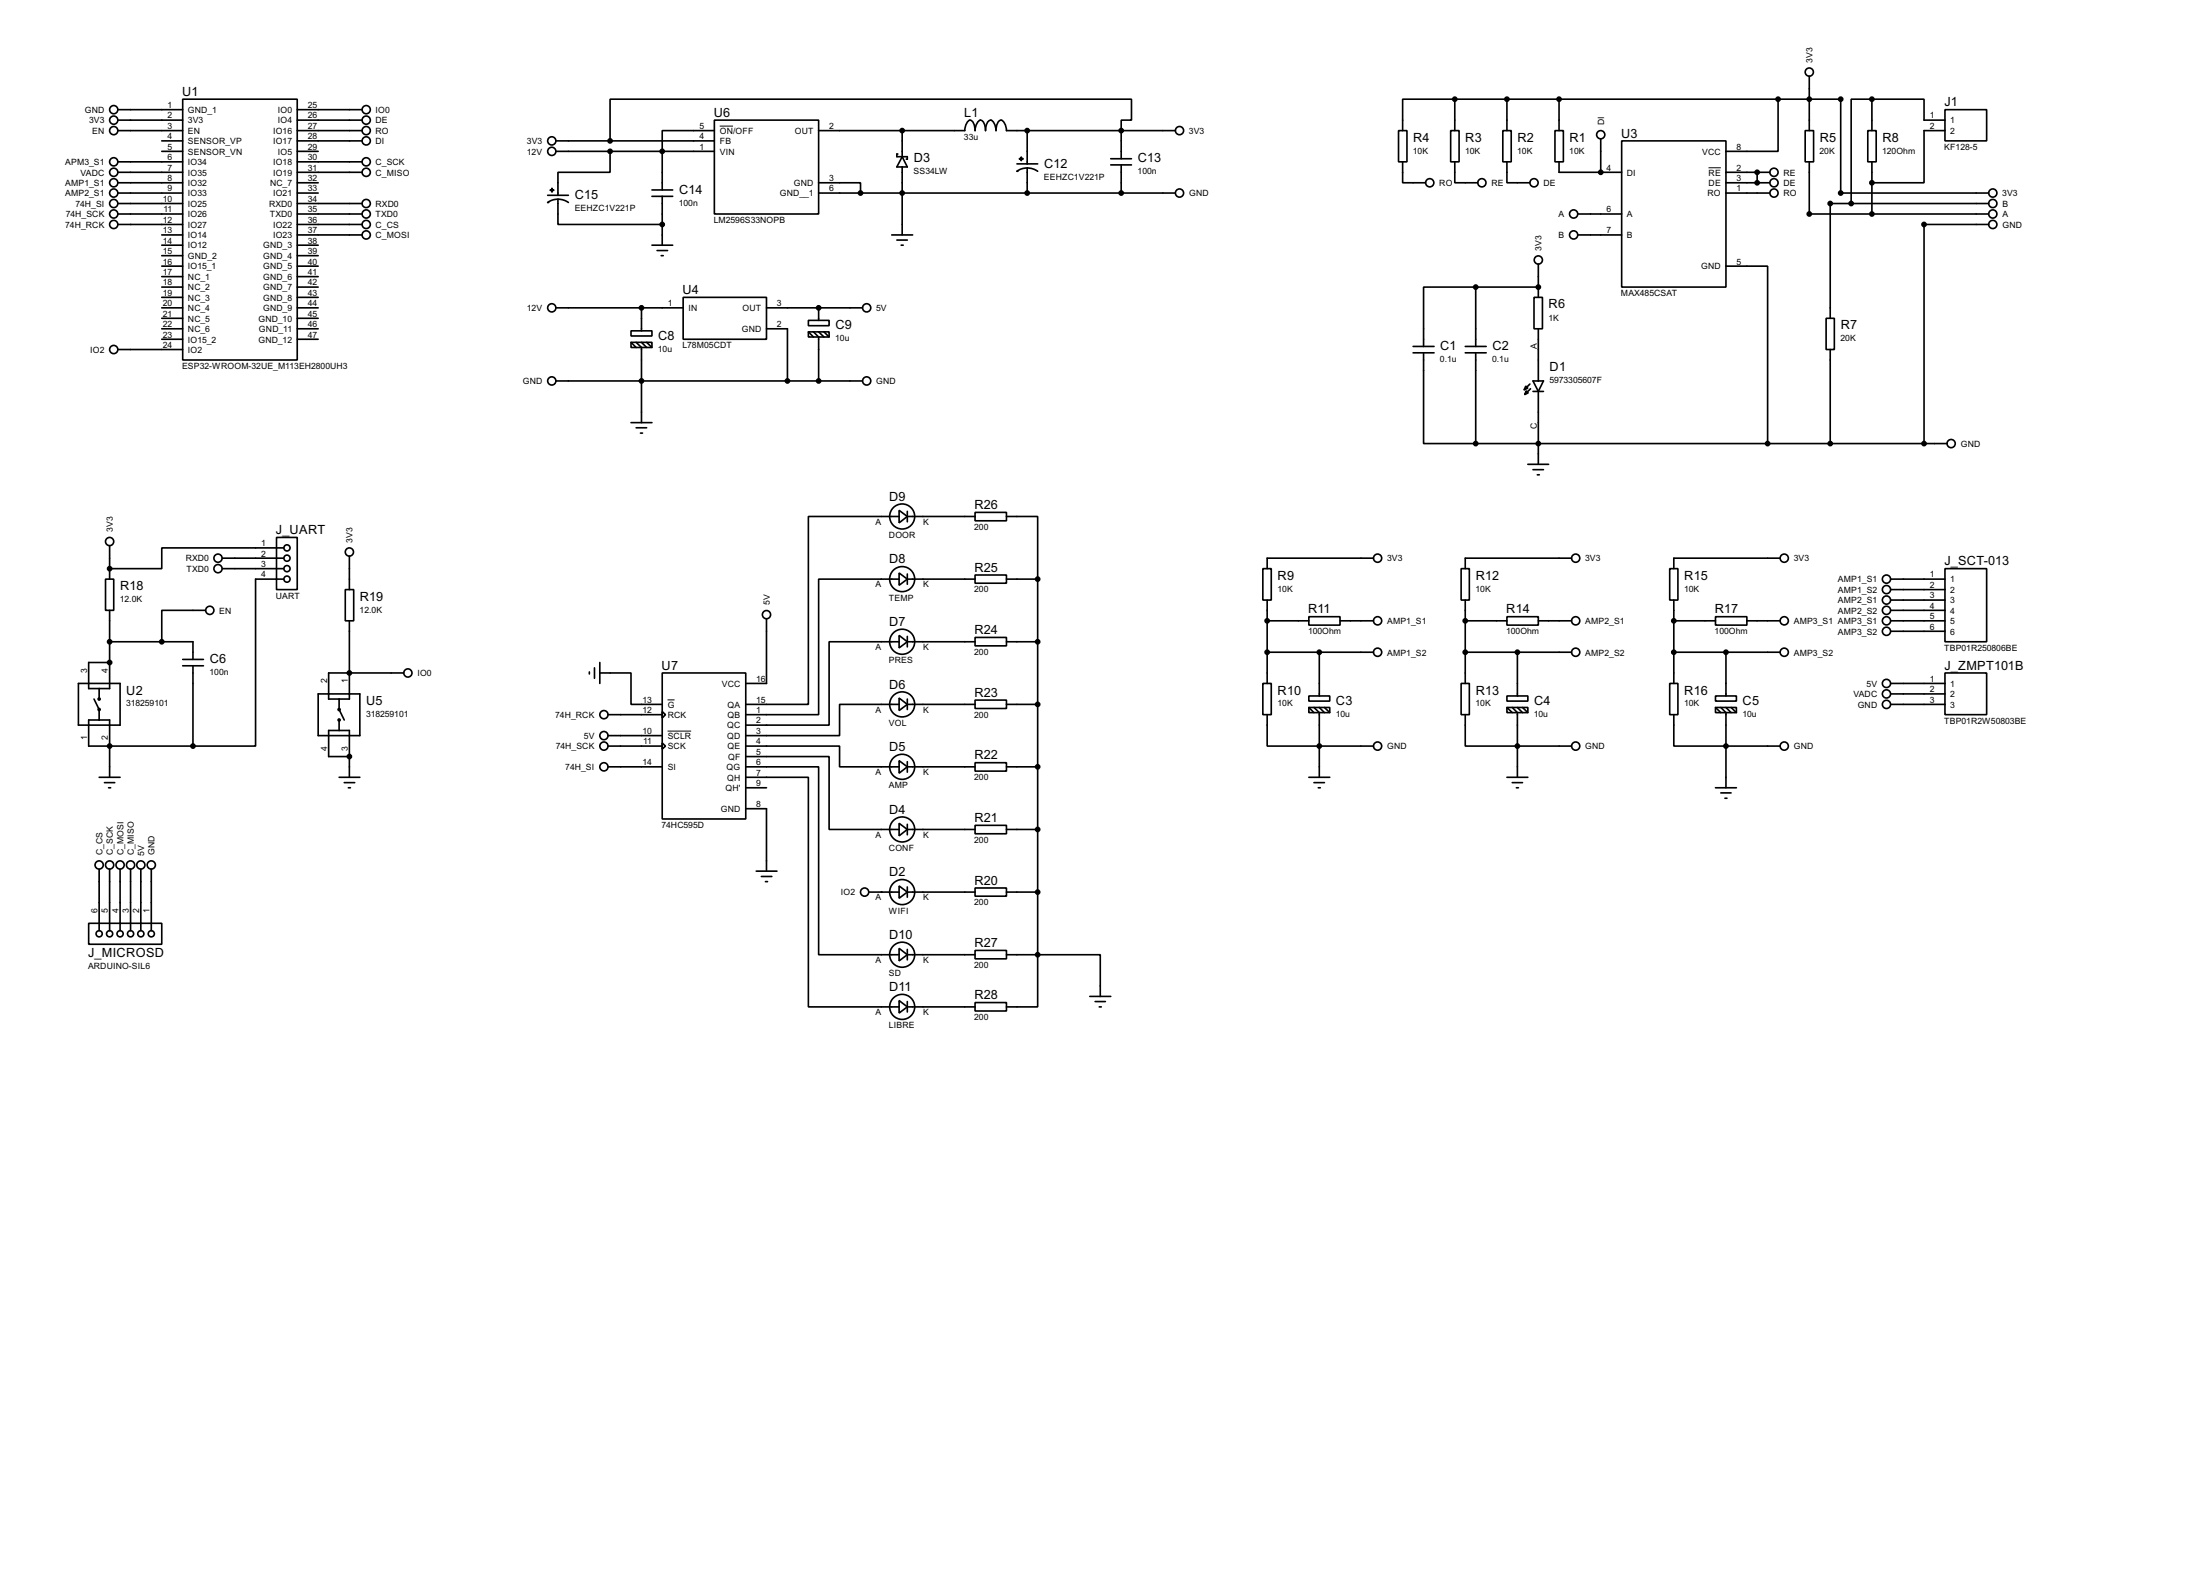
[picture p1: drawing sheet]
<svg xmlns="http://www.w3.org/2000/svg" width="536mm" height="383mm" viewBox="0 0 536 383" stroke-linecap="round" stroke-linejoin="round" font-family="sans-serif">
<g fill="none" stroke="#000" stroke-width=".4">
<path d="M440.7 18.6v13.2M28.8 29.3h15.7M28.8 26.7h15.7M28.8 31.8h15.7M28.8 39.4h15.7M39.4 34.3h5.1M39.4 36.9h5.1M44.5 24.2h27.9v63.5h-27.9zM72.4 29.3h15.8M72.4 26.7h15.8M72.4 34.3h15.8M72.4 31.8h15.8"/>
<path d="M72.4 39.4h15.8M72.4 36.9h5.1M135.4 34.3h38.6M135.4 36.9h38.6M148.6 36.9v5.1h-12.7v5.6M148.6 34.3v-10.1h127v5.1h-2.5v9.4M174 29.3h25.4v22.8h-25.4zM174 31.8h-12.7v14.5M199.4 31.8h35.6l.2-1.2a1.29 1.29 0 0 1 1.4-1.3 2.8 2.8 0 0 1 .9 2.5 2.7 2.7 0 0 1 1.3-2.5 2.31 2.31 0 0 1 1.3 2.5v-.6a2 2 0 0 1 1.3-1.9 2.68 2.68 0 0 1 1.2 2.5v-.6a2.03 2.03 0 0 1 1.3-1.9 2.61 2.61 0 0 1 1.3 2.5h41.1M218.7 37.5h-.2v.7h2.5v.6h-.2M219.8 31.8v6.4M219.8 38.2l1.2 2.5h-2.5z"/>
<path d="M247.7 39.9h5.1M248.3 38.6h.9v.2h-.9zM248.7 38.3l.1 .8zM250.2 31.8v8.1M270.6 38.7h5M340.7 31.8h2v7.6h-2zM341.7 39.4v5.1h5.6M353.4 31.8h2v7.6h-2zM354.4 24.2h-12.7v7.6M354.4 39.4v5.1h5.6M354.4 24.2h94v22.8h36M354.4 24.2v7.6"/>
<path d="M366.1 31.8h2v7.6h-2zM367.1 39.4v5.1h5.6M367.1 24.2v7.6M378.8 31.8h2v7.6h-2zM379.8 24.2v7.6M379.8 39.4v2.6h15.2M389.9 33.8v8.2M395 34.3h25.4v35.6h-25.4zM433.1 24.2v12.7h-12.7M439.7 31.8h2.1v7.6h-2.1zM440.7 39.4v12.7h43.7M455 31.8h2v7.6h-2z"/>
<path d="M456 24.2h12.7v5.1h5.1M456 24.2h-5.1v25.4M456 24.2v7.6M456 39.4v12.7M473.8 26.7h10.1v7.6h-10.1zM473.8 31.8h-5.1v12.7h-12.7M28.8 47h15.7M28.8 49.6h15.7M28.8 52.1h15.7M28.8 54.7h15.7M28.8 42h15.7M28.8 44.5h15.7"/>
<path d="M39.4 57.2h5.1M39.4 59.7h5.1M72.4 47h5.1M72.4 49.6h15.8M72.4 52.1h15.8M72.4 54.7h15.8M72.4 57.2h15.8M72.4 42h15.8M72.4 44.5h5.1M72.4 59.7h5.1M133.4 49.3a4.4 4.4 0 0 1 5.1 0M133.4 47.6h5.1"/>
<path d="M134 46.3l.9 .1zM134.4 45.9l.1 .9zM135.9 48.6v6.1h25.4M158.8 59.7h5.1M158.8 47.8h5.1M158.8 46.3h5.1M161.3 47.8v11.9M199.4 44.5h10.2v2.5M199.4 47h86.9M217.2 57.2h5.1M218.5 58.5h2.5M219.5 59.7h.5"/>
<path d="M219.8 40.7v16.5M250.2 40.9l1.1 .1 1.5 .7M250.2 40.9l-1.1 .1-1.4 .7M250.2 40.9v6.1M270.6 40.2h5M273.1 40.2v6.8M384.4 52.1h10.6M384.4 57.2h10.6M420.4 47h10.7M420.4 42h10.7M420.4 44.5h10.7M428 42v2.5"/>
<path d="M484.4 49.6h-38.6v27.9M484.4 54.7h-15.7v53.3M39.4 69.9h5.1M39.4 75h5.1M39.4 62.3h5.1M39.4 64.8h5.1M39.4 67.4h5.1M39.4 72.4h5.1M39.4 77.5h5.1M72.4 69.9h5.1M72.4 75h5.1M72.4 62.3h5.1"/>
<path d="M72.4 64.8h5.1M72.4 67.4h5.1M72.4 72.4h5.1M72.4 77.5h5.1M135.4 75h31M156.3 75v5.6M160.1 61h2.5M161.1 62.3h.5M166.4 72.4h20.3v10.2h-20.3zM186.7 75h23.4M196.9 78h5.1v1.3h-5.1zM199.4 75v3"/>
<path d="M359.5 69.9h-12.7v14.5M359.5 69.9v14.5M359.5 69.9h15.2M373.7 72.4h2v7.7h-2zM374.7 64.3v8.1M420.4 64.8h10.2v43.2M444.8 77.5h2v7.6h-2zM28.8 85.1h15.7M39.4 80.1h5.1M39.4 82.6h5.1M72.4 80.1h5.1M72.4 82.6h5.1"/>
<path d="M135.4 92.8h74.7M153.7 80.6h5.1v1.2h-5.1zM153.7 83.4h5.1v1.2h-5.1zM153.7 83.4l1.3 1.2M155 83.4l1.3 1.2v18.3M156.3 83.4l1.2 1.2M157.5 83.4l1.3 1.2M186.7 80.1h5.1v12.7M196.9 80.8h5.1v1.3h-5.1zM196.9 80.8l1.3 1.3M198.2 80.8l1.2 1.3v10.7M199.4 80.8l1.3 1.3"/>
<path d="M200.7 80.8l1.3 1.3M344.2 85.9h5.1M344.2 84.4h5.1M346.8 85.9v22.1h12.7M356.9 85.9h5.1M356.9 84.4h5.1M359.5 85.9v22.1M371.7 94l.5 .5-.9 .4zM371.8 95.2l.5 .5-.9 .4zM372.7 93.5l-1.4 1.4M372.8 94.7l-1.4 1.4M373.4 92.8h2.6l-1.3 2.5z"/>
<path d="M373.4 95.3h2.6M374.7 80.1v12.7M374.7 95.3v17.8M445.8 85.1v22.9M153.7 102.9h5.1M155 104.2h2.5M156 105.5h.5M359.5 108h114.8M372.2 113.1h5M373.4 114.4h2.6M374.5 115.6h.5M26.7 132.9v8.1"/>
<path d="M54.2 135.9h14.9M54.2 138.5h14.9M67.4 130.9h5v12.7h-5zM69.1 133.4h-29.7v5.1h-12.7M85.1 135.4v8.2M219 139.5l2 1.5-2 1.5zM219 124.3l2 1.5-2 1.5zM219 125.8h-22.1v45.7h-15.2M221 125.8h16.5M221 124.5v2.6M221 139.8v2.5M237.5 124.8h7.7v2h-7.7z"/>
<path d="M245.2 125.8h7.6v15.2M307.6 138.5h2.1v7.6h-2.1zM334.6 135.9h-25.9v2.6M355.9 138.5h2v7.6h-2zM382.8 135.9h-25.9v2.6M406.7 138.5h2v7.6h-2zM433.6 135.9h-25.9v2.6M473.8 138.5h10.1v17.8h-10.1zM25.7 141h2v7.6h-2zM26.7 148.6v19.1h-5.1v-6.4h5.1M26.7 156.3h20.3v4.3M50.1 148.6h-10.7v7.7"/>
<path d="M69.1 141h-6.8v40.7h-15.3M84.1 143.6h2.1v7.6h-2.1zM85.1 151.2v19h-5v-6.3h18.3M186.7 150.7v15.7h-5M219 154.7l2 1.6-2 1.5zM219 141h-19.6v33h-17.7M219 156.3h-17v20.3h-20.3M221 141h16.5M221 156.3h16.5M221 155v2.5M237.5 155.2h7.7v2.1h-7.7zM237.5 140h7.7v2h-7.7z"/>
<path d="M245.2 141h7.6M245.2 156.3h7.6M252.8 141v91.5M308.7 151.2h10.1M308.7 146.1v20.3M308.7 158.8h25.9M318.8 150.2h7.6v2h-7.6zM321.4 158.8v10.7M326.4 151.2h8.2M356.9 151.2h10.2M356.9 158.8h25.9M356.9 146.1v20.3"/>
<path d="M367.1 150.2h7.6v2h-7.6zM369.6 158.8v10.7M374.7 151.2h8.1M407.7 151.2h10.2M407.7 158.8h25.9M407.7 146.1v20.3M417.9 150.2h7.6v2h-7.6zM420.4 158.8v10.7M425.5 151.2h8.1M460.6 151.2h13.2M460.6 141h13.2M460.6 143.6h13.2"/>
<path d="M460.6 146.1h13.2M460.6 148.6h13.2M460.6 153.7h13.2M19.1 166.4h10.2v10.2h-10.2zM22.9 170.2l1.3 2.6v2.5M24.2 167.7v2.5M44.5 160.6h5.1M44.5 162.1h5.1M47 162.1v19.6M77.5 169h10.2v10.1h-10.2zM82.6 170.2v2.6l1.3 2.5M82.6 175.3v2.6"/>
<path d="M143.6 163.6v.5M144.8 162.6v2.6M146.1 163.9h7.6v7.6h7.6M146.1 161.3v5.1M148.1 174h13.2M148.1 179.1h13.2M161.3 163.9h20.4v35.5h-20.4zM161.3 173.3l.8 .7-.8 .8zM219 170l2 1.5-2 1.5zM219 171.5h-14.5v7.6h-22.8M221 171.5h16.5M221 170.2v2.6"/>
<path d="M237.5 170.5h7.7v2h-7.7zM245.2 171.5h7.6M307.6 166.4h2.1v7.6h-2.1zM308.7 174v7.7h25.9M318.8 169.5h5.1v1.2h-5.1zM318.8 172.3h5.1v1.2h-5.1zM318.8 172.3l1.3 1.2M320.1 172.3l1.3 1.2v15.8M321.4 172.3l1.2 1.2M322.6 172.3l1.3 1.2M355.9 166.4h2v7.6h-2zM356.9 174v7.7h25.9"/>
<path d="M367.1 169.5h5.1v1.2h-5.1zM367.1 172.3h5.1v1.2h-5.1zM367.1 172.3l1.3 1.2M368.4 172.3l1.2 1.2v15.8M369.6 172.3l1.3 1.2M370.9 172.3l1.3 1.2M406.7 166.4h2v7.6h-2zM407.7 174v7.7h25.9M417.9 169.5h5.1v1.2h-5.1zM417.9 172.3h5.1v1.2h-5.1zM417.9 172.3l1.3 1.2M419.2 172.3l1.2 1.2v18.3"/>
<path d="M420.4 172.3l1.3 1.2M421.7 172.3l1.3 1.2M460.6 166.4h13.2M460.6 169h13.2M460.6 171.5h13.2M473.8 163.9h10.1v10.1h-10.1zM24.2 189.3h5.1M25.5 190.6h2.5M26.5 191.8h.5M47 181.7h-25.4v-6.4h5.1v14M82.6 189.3h5.1M83.9 190.6h2.5"/>
<path d="M84.9 191.8h.5M85.1 184.2h-5v-6.3h5v11.4M148.1 181.7h13.2M148.1 186.7h13.2M161.3 180.9l.8 .8-.8 .7zM181.7 181.7h22.8v5h14.5M181.7 184.2h20.3v17.8h17M181.7 186.7h17.7v45.8h19.6M181.7 189.3h15.2v55.9h22.1M181.7 196.9h5v15.2M181.7 191.8h5M219 185.2l2 1.5-2 1.6z"/>
<path d="M221 186.7h16.5M221 185.5v2.5M237.5 185.7h7.7v2.1h-7.7zM245.2 186.7h7.6M318.8 189.3h5.1M320.1 190.6h2.5M321.1 191.8h.5M367.1 189.3h5.1M368.4 190.6h2.5M369.4 191.8h.5M417.9 191.8h5.1M419.2 193.1h2.5"/>
<path d="M420.2 194.4h.5M24.2 211.6v15M26.7 211.6v15M29.3 211.6v15M31.8 211.6v15M34.3 211.6v15M36.9 211.6v15M184.2 212.1h5.1M185.5 213.4h2.5M186.5 214.7h.5M211.6 217.2h7.4M219 215.7l2 1.5-2 1.5z"/>
<path d="M219 200.5l2 1.5-2 1.5zM221 217.2h16.5M221 202h16.5M221 200.7v2.6M221 216v2.5M237.5 216.2h7.7v2h-7.7zM237.5 201h7.7v2h-7.7zM245.2 217.2h7.6M245.2 202h7.6M21.6 224.8h17.8v5.1h-17.8zM219 230.9l2 1.6-2 1.5zM221 232.5h16.5"/>
<path d="M221 231.2v2.5M237.5 231.4h7.7v2.1h-7.7zM245.2 232.5h7.6M252.8 232.5v12.7h-7.6M252.8 232.5h15.2v10.1M219 243.6l2 1.6-2 1.5zM221 245.2h16.5M221 243.9v2.5M237.5 244.1h7.7v2.1h-7.7zM265.5 242.6h5.1M266.8 243.9h2.5M267.8 245.2h.5"/>
<circle cx="440.7" cy="17.6" r="1"/>
<circle cx="27.7" cy="29.3" r="1"/>
<circle cx="27.7" cy="31.8" r="1"/>
<circle cx="27.7" cy="39.4" r="1"/>
<circle cx="27.7" cy="26.7" r="1"/>
<circle cx="89.2" cy="34.3" r="1"/>
<circle cx="89.2" cy="39.4" r="1"/>
<circle cx="89.2" cy="26.7" r="1"/>
<circle cx="89.2" cy="31.8" r="1"/>
<circle cx="89.2" cy="29.3" r="1"/>
<circle cx="134.4" cy="36.9" r="1"/>
<circle cx="134.4" cy="34.3" r="1"/>
<circle cx="287.3" cy="31.8" r="1"/>
<circle cx="389.9" cy="32.8" r="1"/>
<circle cx="27.7" cy="42" r="1"/>
<circle cx="27.7" cy="47" r="1"/>
<circle cx="27.7" cy="49.6" r="1"/>
<circle cx="27.7" cy="44.5" r="1"/>
<circle cx="27.7" cy="54.7" r="1"/>
<circle cx="27.7" cy="52.1" r="1"/>
<circle cx="89.2" cy="49.6" r="1"/>
<circle cx="89.2" cy="42" r="1"/>
<circle cx="89.2" cy="52.1" r="1"/>
<circle cx="89.2" cy="54.7" r="1"/>
<circle cx="89.2" cy="57.2" r="1"/>
<circle cx="287.3" cy="47" r="1"/>
<circle cx="348.2" cy="44.5" r="1"/>
<circle cx="360.9" cy="44.5" r="1"/>
<circle cx="373.6" cy="44.5" r="1"/>
<circle cx="383.3" cy="52.1" r="1"/>
<circle cx="383.3" cy="57.2" r="1"/>
<circle cx="432.1" cy="42" r="1"/>
<circle cx="432.1" cy="44.5" r="1"/>
<circle cx="432.1" cy="47" r="1"/>
<circle cx="485.4" cy="49.6" r="1"/>
<circle cx="485.4" cy="47" r="1"/>
<circle cx="485.4" cy="54.7" r="1"/>
<circle cx="485.4" cy="52.1" r="1"/>
<circle cx="134.4" cy="75" r="1"/>
<circle cx="211.1" cy="75" r="1"/>
<circle cx="374.7" cy="63.3" r="1"/>
<circle cx="27.7" cy="85.1" r="1"/>
<circle cx="134.4" cy="92.8" r="1"/>
<circle cx="211.1" cy="92.8" r="1"/>
<circle cx="475.2" cy="108" r="1"/>
<circle cx="26.7" cy="131.9" r="1"/>
<circle cx="53.1" cy="138.5" r="1"/>
<circle cx="53.1" cy="135.9" r="1"/>
<circle cx="69.9" cy="138.5" r=".75"/>
<circle cx="69.9" cy="133.4" r=".75"/>
<circle cx="69.9" cy="135.9" r=".75"/>
<circle cx="85.1" cy="134.4" r="1"/>
<circle cx="219.7" cy="125.8" r="3.1"/>
<circle cx="335.5" cy="135.9" r="1"/>
<circle cx="383.8" cy="135.9" r="1"/>
<circle cx="434.6" cy="135.9" r="1"/>
<circle cx="51.1" cy="148.6" r="1"/>
<circle cx="69.9" cy="141" r=".75"/>
<circle cx="186.7" cy="149.7" r="1"/>
<circle cx="219.7" cy="156.3" r="3.1"/>
<circle cx="219.7" cy="141" r="3.1"/>
<circle cx="335.5" cy="158.8" r="1"/>
<circle cx="335.5" cy="151.2" r="1"/>
<circle cx="383.8" cy="158.8" r="1"/>
<circle cx="383.8" cy="151.2" r="1"/>
<circle cx="434.6" cy="158.8" r="1"/>
<circle cx="434.6" cy="151.2" r="1"/>
<circle cx="459.5" cy="146.1" r="1"/>
<circle cx="459.5" cy="148.6" r="1"/>
<circle cx="459.5" cy="151.2" r="1"/>
<circle cx="459.5" cy="143.6" r="1"/>
<circle cx="459.5" cy="153.7" r="1"/>
<circle cx="459.5" cy="141" r="1"/>
<circle cx="24.2" cy="172.8" r=".25"/>
<circle cx="24.2" cy="170.2" r=".25"/>
<circle cx="82.6" cy="175.3" r=".25"/>
<circle cx="82.6" cy="172.8" r=".25"/>
<circle cx="99.3" cy="163.9" r="1"/>
<circle cx="147.1" cy="174" r="1"/>
<circle cx="147.1" cy="179.1" r="1"/>
<circle cx="219.7" cy="171.5" r="3.1"/>
<circle cx="459.5" cy="171.5" r="1"/>
<circle cx="459.5" cy="169" r="1"/>
<circle cx="459.5" cy="166.4" r="1"/>
<circle cx="147.1" cy="186.7" r="1"/>
<circle cx="147.1" cy="181.7" r="1"/>
<circle cx="219.7" cy="186.7" r="3.1"/>
<circle cx="335.5" cy="181.7" r="1"/>
<circle cx="383.8" cy="181.7" r="1"/>
<circle cx="434.6" cy="181.7" r="1"/>
<circle cx="24.1" cy="210.6" r="1"/>
<circle cx="26.7" cy="210.6" r="1"/>
<circle cx="29.2" cy="210.6" r="1"/>
<circle cx="31.8" cy="210.6" r="1"/>
<circle cx="34.3" cy="210.6" r="1"/>
<circle cx="36.8" cy="210.6" r="1"/>
<circle cx="210.6" cy="217.2" r="1"/>
<circle cx="219.7" cy="217.2" r="3.1"/>
<circle cx="219.7" cy="202" r="3.1"/>
<circle cx="24.1" cy="227.4" r=".75"/>
<circle cx="26.7" cy="227.4" r=".75"/>
<circle cx="29.2" cy="227.4" r=".75"/>
<circle cx="31.8" cy="227.4" r=".75"/>
<circle cx="34.3" cy="227.4" r=".75"/>
<circle cx="36.8" cy="227.4" r=".75"/>
<circle cx="219.7" cy="232.5" r="3.1"/>
<circle cx="219.7" cy="245.2" r="3.1"/>
</g>
<g fill="#000">
<circle cx="133.4" cy="49.3" r=".2"/>
<circle cx="247.7" cy="41.7" r=".2"/>
<circle cx="389.9" cy="42" r=".2"/>
<circle cx="428" cy="42" r=".2"/>
<circle cx="428" cy="44.5" r=".2"/>
<circle cx="199.4" cy="75" r=".2"/>
<circle cx="374.7" cy="69.9" r=".2"/>
<circle cx="26.7" cy="138.5" r=".2"/>
<circle cx="26.7" cy="161.3" r=".2"/>
<circle cx="85.1" cy="163.9" r=".2"/>
<circle cx="26.7" cy="181.7" r=".2"/>
<circle cx="85.1" cy="184.2" r=".2"/>
<circle cx="214.7" cy="217.2" r=".2"/>
</g>
<g fill="#000" stroke="#000" stroke-width=".4">
<circle cx="148.6" cy="34.3" r=".5"/>
<circle cx="148.6" cy="36.9" r=".5"/>
<circle cx="161.3" cy="36.9" r=".5"/>
<circle cx="219.7" cy="31.8" r=".5"/>
<circle cx="250.2" cy="31.8" r=".5"/>
<circle cx="273.1" cy="31.8" r=".5"/>
<circle cx="354.3" cy="24.2" r=".5"/>
<circle cx="367" cy="24.2" r=".5"/>
<circle cx="379.7" cy="24.2" r=".5"/>
<circle cx="433.1" cy="24.2" r=".5"/>
<circle cx="440.7" cy="24.2" r=".5"/>
<circle cx="448.3" cy="24.2" r=".5"/>
<circle cx="455.9" cy="24.2" r=".5"/>
<circle cx="161.3" cy="54.7" r=".5"/>
<circle cx="209.6" cy="47" r=".5"/>
<circle cx="219.7" cy="47" r=".5"/>
<circle cx="250.2" cy="47" r=".5"/>
<circle cx="273.1" cy="47" r=".5"/>
<circle cx="389.9" cy="42" r=".5"/>
<circle cx="428" cy="44.5" r=".5"/>
<circle cx="428" cy="42" r=".5"/>
<circle cx="440.7" cy="52.1" r=".5"/>
<circle cx="445.8" cy="49.6" r=".5"/>
<circle cx="448.3" cy="47" r=".5"/>
<circle cx="450.9" cy="49.6" r=".5"/>
<circle cx="455.9" cy="52.1" r=".5"/>
<circle cx="455.9" cy="44.5" r=".5"/>
<circle cx="468.6" cy="54.7" r=".5"/>
<circle cx="156.2" cy="75" r=".5"/>
<circle cx="199.4" cy="75" r=".5"/>
<circle cx="359.4" cy="69.9" r=".5"/>
<circle cx="374.7" cy="69.9" r=".5"/>
<circle cx="156.2" cy="92.8" r=".5"/>
<circle cx="191.8" cy="92.8" r=".5"/>
<circle cx="199.4" cy="92.8" r=".5"/>
<circle cx="359.4" cy="108" r=".5"/>
<circle cx="374.7" cy="108" r=".5"/>
<circle cx="430.5" cy="108" r=".5"/>
<circle cx="445.8" cy="108" r=".5"/>
<circle cx="468.6" cy="108" r=".5"/>
<circle cx="26.7" cy="138.5" r=".5"/>
<circle cx="26.7" cy="156.3" r=".5"/>
<circle cx="39.4" cy="156.3" r=".5"/>
<circle cx="252.7" cy="141" r=".5"/>
<circle cx="252.7" cy="156.3" r=".5"/>
<circle cx="308.6" cy="158.8" r=".5"/>
<circle cx="308.6" cy="151.2" r=".5"/>
<circle cx="321.3" cy="158.8" r=".5"/>
<circle cx="356.9" cy="158.8" r=".5"/>
<circle cx="356.9" cy="151.2" r=".5"/>
<circle cx="369.6" cy="158.8" r=".5"/>
<circle cx="407.7" cy="158.8" r=".5"/>
<circle cx="407.7" cy="151.2" r=".5"/>
<circle cx="420.4" cy="158.8" r=".5"/>
<circle cx="26.7" cy="161.3" r=".5"/>
<circle cx="85.1" cy="163.9" r=".5"/>
<circle cx="252.7" cy="171.5" r=".5"/>
<circle cx="26.7" cy="181.7" r=".5"/>
<circle cx="47" cy="181.7" r=".5"/>
<circle cx="85.1" cy="184.2" r=".5"/>
<circle cx="252.7" cy="186.7" r=".5"/>
<circle cx="321.3" cy="181.7" r=".5"/>
<circle cx="369.6" cy="181.7" r=".5"/>
<circle cx="420.4" cy="181.7" r=".5"/>
<circle cx="252.7" cy="217.2" r=".5"/>
<circle cx="252.7" cy="202" r=".5"/>
<circle cx="252.7" cy="232.5" r=".5"/>
</g>
<path d="M175.3 30.7h3.3M416.2 40.9h3M162.6 170.4h1.7M162.6 178h5.8" fill="none" stroke="#000" stroke-width=".24"/>
<g font-size="3.5">
<text x="44.4" y="23.3">U1</text>
<text x="173.9" y="28.5">U6</text>
<text x="234.9" y="28.5">L1</text>
<text x="473.6" y="25.9">J1</text>
<text x="344.2" y="34.5">R4</text>
<text x="356.9" y="34.5">R3</text>
<text x="369.6" y="34.5">R2</text>
<text x="382.3" y="34.5">R1</text>
<text x="394.9" y="33.5">U3</text>
<text x="443.3" y="34.5">R5</text>
<text x="458.5" y="34.5">R8</text>
<text x="222.6" y="39.5">D3</text>
<text x="254.3" y="40.9">C12</text>
<text x="277.2" y="39.5">C13</text>
<text x="165.4" y="47.2">C14</text>
<text x="140" y="48.6">C15</text>
<text x="166.3" y="71.6">U4</text>
<text x="377.2" y="75.1">R6</text>
<text x="160.3" y="82.8">C8</text>
<text x="203.5" y="80.2">C9</text>
<text x="448.4" y="80.2">R7</text>
<text x="350.8" y="85.3">C1</text>
<text x="363.5" y="85.3">C2</text>
<text x="377.5" y="90.3">D1</text>
<text x="216.6" y="121.9">D9</text>
<text x="237.4" y="124">R26</text>
<text x="67.2" y="130.1">J_UART</text>
<text x="216.6" y="137.2">D8</text>
<text x="473.6" y="137.6">J_SCT-013</text>
<text x="29.3" y="143.7">R18</text>
<text x="237.4" y="139.2">R25</text>
<text x="311.2" y="141.1">R9</text>
<text x="359.5" y="141.1">R12</text>
<text x="410.3" y="141.1">R15</text>
<text x="87.7" y="146.3">R19</text>
<text x="318.7" y="149.4">R11</text>
<text x="366.9" y="149.4">R14</text>
<text x="417.7" y="149.4">R17</text>
<text x="216.6" y="152.4">D7</text>
<text x="237.4" y="154.4">R24</text>
<text x="51.1" y="161.5">C6</text>
<text x="161.2" y="163">U7</text>
<text x="216.6" y="167.7">D6</text>
<text x="473.6" y="163">J_ZMPT101B</text>
<text x="30.8" y="169.1">U2</text>
<text x="89.2" y="171.7">U5</text>
<text x="237.4" y="169.7">R23</text>
<text x="311.2" y="169.1">R10</text>
<text x="325.4" y="171.7">C3</text>
<text x="359.5" y="169.1">R13</text>
<text x="373.7" y="171.7">C4</text>
<text x="410.3" y="169.1">R16</text>
<text x="424.5" y="171.7">C5</text>
<text x="216.6" y="182.9">D5</text>
<text x="237.4" y="184.9">R22</text>
<text x="216.6" y="198.1">D4</text>
<text x="237.4" y="200.2">R21</text>
<text x="216.6" y="213.4">D2</text>
<text x="237.4" y="215.4">R20</text>
<text x="21.5" y="233">J_MICROSD</text>
<text x="216.6" y="228.6">D10</text>
<text x="237.4" y="230.6">R27</text>
<text x="216.6" y="241.3">D11</text>
<text x="237.4" y="243.3">R28</text>
</g>
<g font-size="2.4">
<text x="441.5" y="15.3" transform="rotate(-90 441.5 15.3)">3V3</text>
<text x="20.7" y="27.5">GND</text>
<text x="40.8" y="26.3">1</text>
<text x="40.8" y="28.9">2</text>
<text x="45.8" y="27.5">GND_1</text>
<text x="67.7" y="27.5">IO0</text>
<text x="75" y="26.3">25</text>
<text x="75" y="28.9">26</text>
<text x="91.5" y="27.5">IO0</text>
<text x="470.1" y="28.9">1</text>
<text x="21.7" y="30">3V3</text>
<text x="22.5" y="32.6">EN</text>
<text x="40.8" y="31.4">3</text>
<text x="40.8" y="33.9">4</text>
<text x="45.8" y="30">3V3</text>
<text x="45.8" y="32.6">EN</text>
<text x="45.8" y="35.1">SENSOR_VP</text>
<text x="66.5" y="32.6">IO16</text>
<text x="66.5" y="35.1">IO17</text>
<text x="67.7" y="30">IO4</text>
<text x="75" y="31.4">27</text>
<text x="75" y="33.9">28</text>
<text x="91.5" y="35.1">DI</text>
<text x="91.5" y="30">DE</text>
<text x="91.5" y="32.6">RO</text>
<text x="128.4" y="35.1">3V3</text>
<text x="170.4" y="31.4">5</text>
<text x="170.4" y="33.9">4</text>
<text x="175.3" y="32.6">ON/OFF</text>
<text x="175.3" y="35.1">FB</text>
<text x="193.6" y="32.6">OUT</text>
<text x="202" y="31.4">2</text>
<text x="234.8" y="34">33u</text>
<text x="289.6" y="32.6">3V3</text>
<text x="390.7" y="30.5" transform="rotate(-90 390.7 30.5)">DI</text>
<text x="470.1" y="31.4">2</text>
<text x="475" y="30">1</text>
<text x="475" y="32.6">2</text>
<text x="15.9" y="40.2">APM3_S1</text>
<text x="40.8" y="36.4">5</text>
<text x="40.8" y="39">6</text>
<text x="40.8" y="41.6">7</text>
<text x="45.8" y="37.7">SENSOR_VN</text>
<text x="45.8" y="40.2">IO34</text>
<text x="66.5" y="40.2">IO18</text>
<text x="67.7" y="37.7">IO5</text>
<text x="75" y="36.4">29</text>
<text x="75" y="39">30</text>
<text x="75" y="41.6">31</text>
<text x="91.5" y="40.2">C_SCK</text>
<text x="128.4" y="37.7">12V</text>
<text x="170.4" y="36.4">1</text>
<text x="175.3" y="37.7">VIN</text>
<text x="344.2" y="37.4">10K</text>
<text x="356.9" y="37.4">10K</text>
<text x="369.6" y="37.4">10K</text>
<text x="382.3" y="37.4">10K</text>
<text x="391.3" y="41.6">4</text>
<text x="414.6" y="37.7">VCC</text>
<text x="423" y="41.6">2</text>
<text x="423" y="36.4">8</text>
<text x="443.2" y="37.4">20K</text>
<text x="458.5" y="37.4">120Ohm</text>
<text x="473.6" y="36.5">KF128-5</text>
<text x="15.9" y="45.3">AMP1_S1</text>
<text x="15.9" y="47.8">AMP2_S1</text>
<text x="19.6" y="42.7">VADC</text>
<text x="40.8" y="44.1">8</text>
<text x="40.8" y="46.6">9</text>
<text x="45.8" y="42.7">IO35</text>
<text x="45.8" y="45.3">IO32</text>
<text x="45.8" y="47.8">IO33</text>
<text x="65.8" y="45.3">NC_7</text>
<text x="66.5" y="42.7">IO19</text>
<text x="66.5" y="47.8">IO21</text>
<text x="75" y="44.1">32</text>
<text x="75" y="46.6">33</text>
<text x="91.5" y="42.7">C_MISO</text>
<text x="189.9" y="47.8">GND__1</text>
<text x="193.4" y="45.3">GND</text>
<text x="202" y="44.1">3</text>
<text x="202" y="46.6">6</text>
<text x="222.5" y="42.4">SS34LW</text>
<text x="254.3" y="43.8">EEHZC1V221P</text>
<text x="277.1" y="42.4">100n</text>
<text x="289.6" y="47.8">GND</text>
<text x="350.6" y="45.3">RO</text>
<text x="363.3" y="45.3">RE</text>
<text x="376" y="45.3">DE</text>
<text x="396.3" y="42.7">DI</text>
<text x="415.9" y="47.8">RO</text>
<text x="416.2" y="42.7">RE</text>
<text x="416.2" y="45.3">DE</text>
<text x="423" y="44.1">3</text>
<text x="423" y="46.6">1</text>
<text x="434.4" y="45.3">DE</text>
<text x="434.4" y="42.7">RE</text>
<text x="434.4" y="47.8">RO</text>
<text x="487.7" y="47.8">3V3</text>
<text x="16" y="52.9">74H_SCK</text>
<text x="18.4" y="50.4">74H_SI</text>
<text x="39.7" y="49.2">10</text>
<text x="39.8" y="51.7">11</text>
<text x="45.8" y="50.4">IO25</text>
<text x="45.8" y="52.9">IO26</text>
<text x="65.5" y="50.4">RXD0</text>
<text x="65.7" y="52.9">TXD0</text>
<text x="75" y="49.2">34</text>
<text x="75" y="51.7">35</text>
<text x="91.5" y="50.4">RXD0</text>
<text x="91.5" y="52.9">TXD0</text>
<text x="140" y="51.5">EEHZC1V221P</text>
<text x="165.4" y="50.1">100n</text>
<text x="379.6" y="52.9">A</text>
<text x="391.3" y="51.7">6</text>
<text x="396.3" y="52.9">A</text>
<text x="487.7" y="50.4">B</text>
<text x="487.7" y="52.9">A</text>
<text x="15.9" y="55.4">74H_RCK</text>
<text x="39.7" y="54.3">12</text>
<text x="39.7" y="56.8">13</text>
<text x="39.7" y="59.3">14</text>
<text x="45.8" y="55.4">IO27</text>
<text x="45.8" y="58">IO14</text>
<text x="66.5" y="55.4">IO22</text>
<text x="66.5" y="58">IO23</text>
<text x="75" y="54.3">36</text>
<text x="75" y="56.8">37</text>
<text x="75" y="59.3">38</text>
<text x="91.5" y="58">C_MOSI</text>
<text x="91.5" y="55.4">C_CS</text>
<text x="173.8" y="54.3">LM2596S33NOPB</text>
<text x="379.6" y="58">B</text>
<text x="391.3" y="56.8">7</text>
<text x="396.3" y="58">B</text>
<text x="487.7" y="55.4">GND</text>
<text x="39.7" y="61.9">15</text>
<text x="39.7" y="64.4">16</text>
<text x="45.8" y="60.5">IO12</text>
<text x="45.8" y="63.1">GND_2</text>
<text x="45.8" y="65.6">IO15_1</text>
<text x="64.1" y="60.5">GND_3</text>
<text x="64.1" y="63.1">GND_4</text>
<text x="64.1" y="65.6">GND_5</text>
<text x="75" y="61.9">39</text>
<text x="75" y="64.4">40</text>
<text x="375.5" y="61" transform="rotate(-90 375.5 61)">3V3</text>
<text x="414.4" y="65.6">GND</text>
<text x="423" y="64.4">5</text>
<text x="39.7" y="67">17</text>
<text x="39.7" y="69.5">18</text>
<text x="39.7" y="72">19</text>
<text x="45.8" y="68.1">NC_1</text>
<text x="45.8" y="70.7">NC_2</text>
<text x="64.1" y="68.1">GND_6</text>
<text x="64.1" y="70.7">GND_7</text>
<text x="75" y="67">41</text>
<text x="75" y="69.5">42</text>
<text x="75" y="72">43</text>
<text x="39.7" y="74.6">20</text>
<text x="39.7" y="77.1">21</text>
<text x="45.8" y="73.2">NC_3</text>
<text x="45.8" y="75.8">NC_4</text>
<text x="64.1" y="73.2">GND_8</text>
<text x="64.1" y="75.8">GND_9</text>
<text x="75" y="74.6">44</text>
<text x="75" y="77.1">45</text>
<text x="128.4" y="75.8">12V</text>
<text x="162.7" y="74.6">1</text>
<text x="167.7" y="75.8">IN</text>
<text x="180.9" y="75.8">OUT</text>
<text x="189.3" y="74.6">3</text>
<text x="213.4" y="75.8">5V</text>
<text x="394.8" y="72.1">MAX485CSAT</text>
<text x="39.7" y="79.7">22</text>
<text x="39.7" y="82.2">23</text>
<text x="45.8" y="78.3">NC_5</text>
<text x="45.8" y="80.8">NC_6</text>
<text x="45.8" y="83.4">IO15_2</text>
<text x="62.9" y="78.3">GND_10</text>
<text x="62.9" y="83.4">GND_12</text>
<text x="63.1" y="80.8">GND_11</text>
<text x="75" y="79.7">46</text>
<text x="75" y="82.2">47</text>
<text x="180.7" y="80.8">GND</text>
<text x="189.3" y="79.7">2</text>
<text x="203.5" y="83.1">10u</text>
<text x="377.2" y="78.1">1K</text>
<text x="448.3" y="83.1">20K</text>
<text x="22" y="85.9">IO2</text>
<text x="39.7" y="84.7">24</text>
<text x="44.3" y="89.9">ESP32-WROOM-32UE_M113EH2800UH3</text>
<text x="45.8" y="85.9">IO2</text>
<text x="160.3" y="85.7">10u</text>
<text x="166.2" y="84.8">L78M05CDT</text>
<text x="350.8" y="88.2">0.1u</text>
<text x="363.5" y="88.2">0.1u</text>
<text x="374.3" y="85.1" transform="rotate(-90 374.3 85.1)">A</text>
<text x="127.3" y="93.6">GND</text>
<text x="213.4" y="93.6">GND</text>
<text x="377.4" y="93.2">5973305607F</text>
<text x="374.3" y="104.4" transform="rotate(-90 374.3 104.4)">C</text>
<text x="477.6" y="108.8">GND</text>
<text x="27.5" y="129.6" transform="rotate(-90 27.5 129.6)">3V3</text>
<text x="213.2" y="127.7">A</text>
<text x="216.5" y="131">DOOR</text>
<text x="224.8" y="127.7">K</text>
<text x="237.3" y="129">200</text>
<text x="45.2" y="136.7">RXD0</text>
<text x="63.7" y="133">1</text>
<text x="63.7" y="135.5">2</text>
<text x="85.9" y="132.1" transform="rotate(-90 85.9 132.1)">3V3</text>
<text x="337.9" y="136.7">3V3</text>
<text x="386.1" y="136.7">3V3</text>
<text x="436.9" y="136.7">3V3</text>
<text x="45.4" y="139.3">TXD0</text>
<text x="63.7" y="138.1">3</text>
<text x="63.7" y="140.6">4</text>
<text x="213.2" y="143">A</text>
<text x="224.8" y="143">K</text>
<text x="447.7" y="141.8">AMP1_S1</text>
<text x="470.1" y="140.6">1</text>
<text x="470.1" y="143.2">2</text>
<text x="475" y="141.8">1</text>
<text x="29.2" y="146.6">12.0K</text>
<text x="53.4" y="149.4">EN</text>
<text x="67.2" y="145.8">UART</text>
<text x="87.6" y="149.2">12.0K</text>
<text x="187.5" y="147.4" transform="rotate(-90 187.5 147.4)">5V</text>
<text x="216.5" y="146.3">TEMP</text>
<text x="237.3" y="144.2">200</text>
<text x="311.2" y="144">10K</text>
<text x="359.4" y="144">10K</text>
<text x="410.2" y="144">10K</text>
<text x="447.7" y="144.4">AMP1_S2</text>
<text x="447.7" y="146.9">AMP2_S1</text>
<text x="447.7" y="149.4">AMP2_S2</text>
<text x="470.1" y="145.7">3</text>
<text x="470.1" y="148.2">4</text>
<text x="475" y="144.4">2</text>
<text x="475" y="146.9">3</text>
<text x="475" y="149.4">4</text>
<text x="318.6" y="154.4">100Ohm</text>
<text x="337.9" y="152">AMP1_S1</text>
<text x="366.9" y="154.4">100Ohm</text>
<text x="386.1" y="152">AMP2_S1</text>
<text x="417.7" y="154.4">100Ohm</text>
<text x="436.9" y="152">AMP3_S1 AMP3_S1</text>
<text x="447.7" y="154.5">AMP3_S2</text>
<text x="470.1" y="150.8">5</text>
<text x="470.1" y="153.3">6</text>
<text x="475" y="152">5</text>
<text x="475" y="154.5">6</text>
<text x="213.2" y="158.3">A</text>
<text x="216.5" y="161.5">PRES</text>
<text x="224.8" y="158.3">K</text>
<text x="237.3" y="159.5">200</text>
<text x="337.9" y="159.6">AMP1_S2</text>
<text x="386.1" y="159.6">AMP2_S2</text>
<text x="436.9" y="159.6">AMP3_S2</text>
<text x="473.6" y="158.5">TBP01R250806BE</text>
<text x="21.2" y="163.9" transform="rotate(-90 21.2 163.9)">3</text>
<text x="26.3" y="163.8" transform="rotate(-90 26.3 163.8)">4</text>
<text x="51.1" y="164.4">100n</text>
<text x="79.7" y="166.4" transform="rotate(-90 79.7 166.4)">2</text>
<text x="84.7" y="166.4" transform="rotate(-90 84.7 166.4)">1</text>
<text x="101.7" y="164.7">IO0</text>
<text x="175.8" y="167.2">VCC</text>
<text x="184.2" y="166">16</text>
<text x="454.7" y="167.2">5V</text>
<text x="470.1" y="166">1</text>
<text x="475" y="167.2">1</text>
<text x="30.7" y="172">318259101</text>
<text x="156.5" y="171.1">13</text>
<text x="156.5" y="173.6">12</text>
<text x="162.6" y="172.3">G</text>
<text x="177.2" y="172.3">QA</text>
<text x="184.2" y="171.1">15</text>
<text x="184.2" y="173.6">1</text>
<text x="213.2" y="173.5">A</text>
<text x="224.8" y="173.5">K</text>
<text x="311.2" y="172">10K</text>
<text x="359.4" y="172">10K</text>
<text x="410.2" y="172">10K</text>
<text x="451.4" y="169.8">VADC</text>
<text x="452.5" y="172.3">GND</text>
<text x="470.1" y="168.6">2</text>
<text x="470.1" y="171.1">3</text>
<text x="475" y="169.8">2</text>
<text x="475" y="172.3">3</text>
<text x="89.2" y="174.6">318259101</text>
<text x="135.3" y="174.8">74H_RCK</text>
<text x="142.2" y="179.9">5V</text>
<text x="156.5" y="178.7">10</text>
<text x="162.6" y="179.9">SCLR</text>
<text x="162.6" y="174.8">RCK</text>
<text x="177.1" y="177.4">QC</text>
<text x="177.1" y="179.9">QD</text>
<text x="177.2" y="174.8">QB</text>
<text x="184.2" y="176.2">2</text>
<text x="184.2" y="178.7">3</text>
<text x="216.5" y="176.8">VOL</text>
<text x="237.3" y="174.7">200</text>
<text x="325.4" y="174.6">10u</text>
<text x="373.6" y="174.6">10u</text>
<text x="424.4" y="174.6">10u</text>
<text x="473.6" y="176.2">TBP01R2W50803BE</text>
<text x="21.2" y="180.3" transform="rotate(-90 21.2 180.3)">1</text>
<text x="26.3" y="180.3" transform="rotate(-90 26.3 180.3)">2</text>
<text x="79.7" y="182.8" transform="rotate(-90 79.7 182.8)">4</text>
<text x="84.7" y="182.8" transform="rotate(-90 84.7 182.8)">3</text>
<text x="135.4" y="182.5">74H_SCK</text>
<text x="156.7" y="181.3">11</text>
<text x="162.6" y="182.5">SCK</text>
<text x="177.2" y="182.5">QE</text>
<text x="177.3" y="185">QF</text>
<text x="184.2" y="181.3">4</text>
<text x="184.2" y="183.8">5</text>
<text x="337.9" y="182.5">GND</text>
<text x="386.1" y="182.5">GND</text>
<text x="436.9" y="182.5">GND</text>
<text x="137.7" y="187.5">74H_SI</text>
<text x="156.5" y="186.3">14</text>
<text x="162.6" y="187.5">SI</text>
<text x="177" y="187.5">QG</text>
<text x="177.1" y="190.1">QH</text>
<text x="184.2" y="186.3">6</text>
<text x="184.2" y="188.9">7</text>
<text x="184.2" y="191.4">9</text>
<text x="213.2" y="188.7">A</text>
<text x="216.5" y="192">AMP</text>
<text x="224.8" y="188.7">K</text>
<text x="237.3" y="190">200</text>
<text x="175.6" y="197.7">GND</text>
<text x="176.7" y="192.6">QH'</text>
<text x="184.2" y="196.5">8</text>
<text x="161.1" y="201.6">74HC595D</text>
<text x="213.2" y="204">A</text>
<text x="224.8" y="204">K</text>
<text x="25" y="208.3" transform="rotate(-90 25 208.3)">C_CS</text>
<text x="27.5" y="208.3" transform="rotate(-90 27.5 208.3)">C_SCK</text>
<text x="30.1" y="208.3" transform="rotate(-90 30.1 208.3)">C_MOSI</text>
<text x="32.6" y="208.3" transform="rotate(-90 32.6 208.3)">C_MISO</text>
<text x="35.1" y="208.3" transform="rotate(-90 35.1 208.3)">5V</text>
<text x="37.7" y="208.3" transform="rotate(-90 37.7 208.3)">GND</text>
<text x="216.5" y="207.2">CONF</text>
<text x="237.3" y="205.2">200</text>
<text x="204.8" y="218">IO2</text>
<text x="213.2" y="219.2">A</text>
<text x="224.8" y="219.2">K</text>
<text x="237.3" y="220.4">200</text>
<text x="23.8" y="222.3" transform="rotate(-90 23.8 222.3)">6</text>
<text x="26.3" y="222.3" transform="rotate(-90 26.3 222.3)">5</text>
<text x="28.9" y="222.3" transform="rotate(-90 28.9 222.3)">4</text>
<text x="31.4" y="222.3" transform="rotate(-90 31.4 222.3)">3</text>
<text x="33.9" y="222.3" transform="rotate(-90 33.9 222.3)">2</text>
<text x="36.5" y="222.3" transform="rotate(-90 36.5 222.3)">1</text>
<text x="216.5" y="222.5">WIFI</text>
<text x="21.4" y="235.9">ARDUINO-SIL6</text>
<text x="213.2" y="234.5">A</text>
<text x="216.5" y="237.7">SD</text>
<text x="224.8" y="234.5">K</text>
<text x="237.3" y="235.7">200</text>
<text x="213.2" y="247.2">A</text>
<text x="216.5" y="250.4">LIBRE</text>
<text x="224.8" y="247.2">K</text>
<text x="237.3" y="248.4">200</text>
</g>
</svg>
